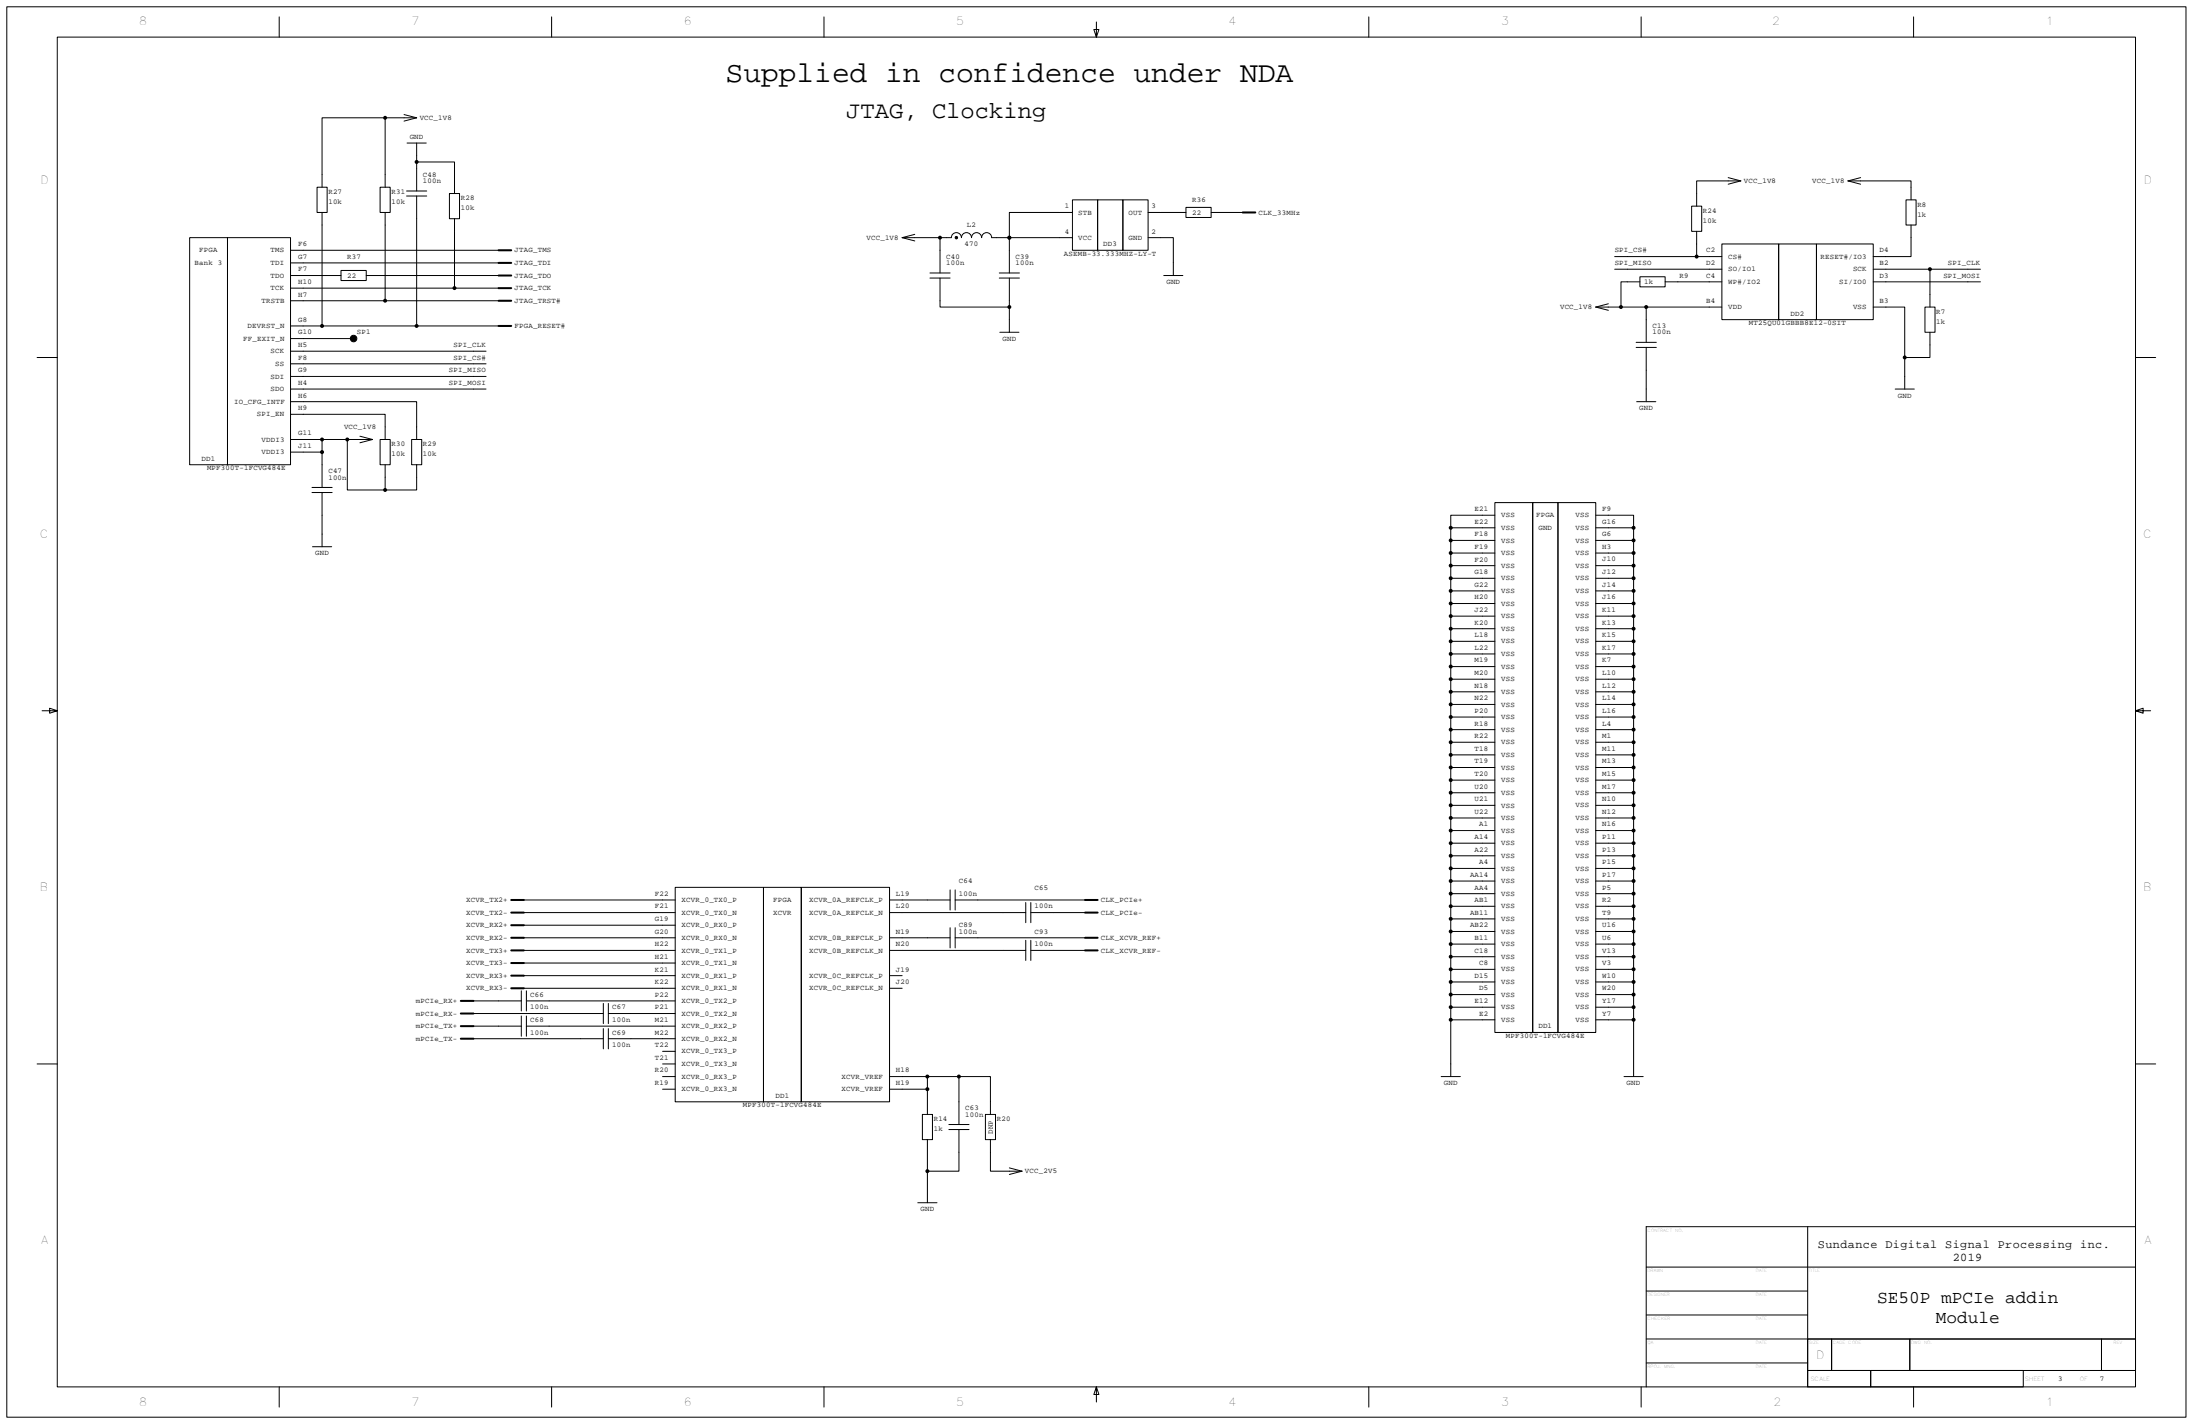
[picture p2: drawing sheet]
<svg xmlns="http://www.w3.org/2000/svg" width="864mm" height="559mm" viewBox="0 0 864 559" stroke-linecap="round" stroke-linejoin="round" font-family="sans-serif">
<g fill="none" stroke="#000" stroke-width=".39">
<path d="M2.7 2.7h855.4v553.4h-855.4zM22.5 14.6h815.8v529.6h-815.8zM109.6 6.6v8M216.5 6.6v8M323.4 6.6v8M430.4 8.6v6l-1-3h2l-1 3M537.3 6.6v8M644.2 6.6v8M751.2 6.6v8M151.2 46.2v27.3M158.6 45l5 1.2M159.8 56.1h7.5"/>
<path d="M163.6 46.2h-37.2v27.3M163.6 56.1v18.9M163.6 46.2l-5 1.3M124.5 73.5h3.9v9.9h-3.9zM149.2 73.5h4v9.9h-4zM159.6 76.9h7.9M159.6 75h7.9M163.6 63.6h14.8v12.3M163.6 76.9v51M176.4 75.9h4v9.9h-4zM421 78.4h9.9v19.8h-9.9zM430.9 78.4h9.9v19.8h-9.9z"/>
<path d="M440.8 78.4h9.9v19.8h-9.9zM678.4 69.7l4.9 1.3M683.3 71h-17.3v9.9M683.3 71l-4.9 1.3M725.4 71h24.8v7.4M725.4 71l5 1.3M730.4 69.7l-5 1.3M748.2 78.4h4v9.9h-4zM74.4 93.3h14.9v89.1h-14.9zM89.3 93.3h24.7v89.1h-24.7zM114 98.2h81.7M126.4 83.4v44.5"/>
<path d="M151.2 83.4v34.6M178.4 85.8v27.3M354.1 93.3h19.3a1.98 1.98 0 0 1 2-2 1.98 1.98 0 0 1 2 2 1.98 1.98 0 0 1 2-2 1.98 1.98 0 0 1 2 2 1.98 1.98 0 0 1 1.9-2 1.98 1.98 0 0 1 2 2M354.1 93.3l5 1.3M359.1 92l-5 1.3M369 93.3v13.8M385.3 93.3a1.97 1.97 0 0 1 2-2 1.97 1.97 0 0 1 2 2h31.7M421 83.4h-24.8v23.7M450.7 93.3h9.9v14.8M450.7 83.4h14.8M465.5 81.4h9.9v3.9h-9.9zM475.4 83.4h12.4"/>
<path d="M664 80.9h4v9.9h-4zM666 90.8v9.9M675.9 95.7h22.3v29.7h-22.3zM698.2 95.7h14.8v29.7h-14.8zM713 95.7h22.3v29.7h-22.3zM750.2 88.3v12.4h-14.9M114 108.1h19.9M133.9 106.1h9.9v4h-9.9zM195.7 108.1h-51.9M195.7 118h-81.7M195.7 103.2h-81.7M195.7 113.1h-81.7"/>
<path d="M365 109.1h8M365 107.1h8M369 109.1v11.4h27.2v-11.4M392.3 109.1h7.9M392.3 107.1h7.9M456.8 108.1h7.5M631.4 119.2l-5 1.3M633.8 100.7h42.1M633.8 105.6h42.1M643.7 108.6h9.9v4h-9.9zM643.7 110.6h-7.4v9.9M653.6 110.6h22.3"/>
<path d="M757.6 105.6v14.9M777.4 110.6h-42.1M777.4 105.6h-42.1M138.8 132.9h-24.8M190.8 137.8h-76.8M195.7 127.9h-81.7M392.5 130.4h7.5M396.2 120.5v9.9M626.4 120.5h49.5M626.4 120.5l5 1.3M642.3 136.3h7.9M642.3 134.3h7.9"/>
<path d="M646.2 120.5v13.8M646.2 136.3v21.3M735.3 120.5h12.4v32.2M755.6 120.5h4v9.9h-4zM757.6 130.4v9.9h-9.9M14.6 140.3h7.9M114 157.6h49.6v14.9M190.8 152.7h-76.8M190.8 142.8h-76.8M190.8 147.7h-76.8M642.5 157.6h7.5M743.9 152.7h7.6"/>
<path d="M838.3 140.3h7.9M114 162.6h37.2v9.9M126.4 172.5v18.8M126.4 177.4h-12.4M136.3 172.5v19.8h27.3v-9.9M141.3 171.2l4.9 1.3M146.2 172.5h-32.2M146.2 172.5l-4.9 1.3M149.2 172.5h4v9.9h-4zM161.6 172.5h3.9v9.9h-3.9zM122.5 193.3h7.9M122.5 191.3h7.9"/>
<path d="M126.4 193.3v21.2M151.2 182.4v9.9M586.8 197.2h14.9v208h-14.9zM601.7 197.2h9.9v208h-9.9zM611.6 197.2h14.8v208h-14.8zM122.7 214.5h7.5M569.5 207.1h17.3M586.8 202.2h-17.3v220.3M586.8 212.1h-17.3M586.8 217h-17.3M626.4 202.2h14.9v220.3M626.4 207.1h14.9"/>
<path d="M626.4 212.1h14.9M626.4 217h14.9M586.8 222h-17.3M586.8 226.9h-17.3M586.8 231.9h-17.3M586.8 236.8h-17.3M626.4 222h14.9M626.4 226.9h14.9M626.4 231.9h14.9M626.4 236.8h14.9M586.8 241.8h-17.3M586.8 246.7h-17.3"/>
<path d="M586.8 251.7h-17.3M586.8 256.6h-17.3M626.4 241.8h14.9M626.4 246.7h14.9M626.4 251.7h14.9M626.4 256.6h14.9M16.5 278.9h6l-3-1v2l3-1M586.8 261.6h-17.3M586.8 266.5h-17.3M586.8 271.5h-17.3M586.8 276.4h-17.3M626.4 261.6h14.9"/>
<path d="M626.4 266.5h14.9M626.4 271.5h14.9M626.4 276.4h14.9M838.3 278.9l3 1v-2l-3 1h5.9M586.8 281.4h-17.3M586.8 286.3h-17.3M586.8 291.3h-17.3M586.8 296.2h-17.3M626.4 281.4h14.9M626.4 286.3h14.9M626.4 291.3h14.9M626.4 296.2h14.9"/>
<path d="M586.8 301.2h-17.3M586.8 306.1h-17.3M586.8 311.1h-17.3M586.8 316h-17.3M626.4 301.2h14.9M626.4 306.1h14.9M626.4 311.1h14.9M626.4 316h14.9M586.8 321h-17.3M586.8 325.9h-17.3M586.8 330.9h-17.3M586.8 335.8h-17.3"/>
<path d="M626.4 321h14.9M626.4 325.9h14.9M626.4 330.9h14.9M626.4 335.8h14.9M265 348.2h34.7v84.2h-34.7zM265 353.2h-59.4M265 358.1h-59.4M299.7 348.2h14.8v84.2h-14.8zM314.5 348.2h34.7v84.2h-34.7zM373 353.2h-23.8M373 349.2v7.9M374.9 353.2h51"/>
<path d="M374.9 349.2v7.9M402.7 358.1h-53.5M402.7 354.2v7.9M404.6 358.1h21.3M404.6 354.2v7.9M586.8 340.8h-17.3M586.8 345.7h-17.3M586.8 350.7h-17.3M586.8 355.6h-17.3M626.4 340.8h14.9M626.4 345.7h14.9M626.4 350.7h14.9"/>
<path d="M626.4 355.6h14.9M265 363.1h-59.4M265 368h-59.4M265 373h-59.4M265 377.9h-59.4M373 368h-23.8M373 364v8M374.9 368h51M374.9 364v8M402.7 373h-53.5M402.7 369v7.9M404.6 373h21.3"/>
<path d="M404.6 369v7.9M586.8 360.6h-17.3M586.8 365.5h-17.3M586.8 370.5h-17.3M586.8 375.4h-17.3M626.4 360.6h14.9M626.4 365.5h14.9M626.4 370.5h14.9M626.4 375.4h14.9M204.6 392.8h-18.8M204.6 388.8v7.9M204.6 398.7v7.9"/>
<path d="M205.6 387.8h59.4M205.6 382.9h59.4M206.6 392.8h58.4M206.6 388.8v7.9M206.6 398.7v7.9M236.8 397.7h-51M236.8 393.8v7.9M238.8 397.7h26.2M238.8 393.8v7.9M349.2 382.9h4.9M349.2 387.8h4.9M586.8 380.4h-17.3"/>
<path d="M586.8 385.3h-17.3M586.8 390.3h-17.3M586.8 395.2h-17.3M626.4 380.4h14.9M626.4 385.3h14.9M626.4 390.3h14.9M626.4 395.2h14.9M14.6 417.5h7.9M204.6 402.7h-18.8M206.6 402.7h58.4M236.8 407.6h-51M236.8 403.6v8"/>
<path d="M238.8 407.6h26.2M238.8 403.6v8M260.1 417.5h4.9M260.1 412.6h4.9M586.8 400.2h-17.3M626.4 400.2h14.9M838.3 417.5h7.9M260.1 422.5h4.9M260.1 427.4h4.9M349.2 422.5h39.6v14.8M362.1 437.3h3.9v9.9h-3.9zM364 422.5v14.8"/>
<path d="M364 427.4h-14.8M376.4 422.5v18.8M386.8 437.3h4v9.9h-4zM565.7 422.5h7.6M637.5 422.5h7.5M364 447.2v24.8M372.5 443.3h7.9M372.5 441.3h7.9M376.4 443.3v16.3h-12.4M388.8 447.2v12.4h12.4M396.2 458.3l5 1.3M401.2 459.6l-5 1.3"/>
<path d="M360.3 472h7.5M646.2 497.2h192.1M709.6 481.4v62.8M838.3 481.4h-192.1v62.8M646.2 506.6h63.4M646.2 516h63.4M646.2 534.8h63.4M646.2 525.4h192.1M709.6 525.4h9.4v12.4h-9.4zM709.6 537.8h24.7v6.4h-24.7zM709.6 537.8h128.7M719 525.4h30.7v12.4h-30.7z"/>
<path d="M734.3 537.8h59.9v6.4h-59.9zM749.7 525.4h75.2v12.4h-75.2zM824.9 525.4h13.4v12.4h-13.4zM109.6 544.2v8M216.5 544.2v8M323.4 544.2v8M430.4 544.2l1 3h-2l1-3v6M537.3 544.2v8M644.2 544.2v8M751.2 544.2v8"/>
</g>
<g fill="#000" stroke="#000" stroke-width=".39">
<circle cx="375.4" cy="93.3" r=".48"/>
<circle cx="138.8" cy="132.8" r="1.28"/>
</g>
<g fill="none" stroke="#000" stroke-width=".79">
<path d="M195.7 98.2h5M487.8 83.4h5M195.7 118h5M195.7 108.1h5M195.7 103.2h5M195.7 113.1h5M195.7 127.9h5M200.7 353.2h4.9M200.7 358.1h4.9M425.9 353.2h5M425.9 358.1h5M200.7 368h4.9"/>
<path d="M200.7 373h4.9M200.7 363.1h4.9M200.7 377.9h4.9M425.9 368h5M425.9 373h5M180.9 392.8h4.9M180.9 397.7h4.9M200.7 387.8h4.9M200.7 382.9h4.9M180.9 402.7h4.9M180.9 407.6h4.9"/>
<circle cx="151.2" cy="46.2" r=".38"/>
<circle cx="163.5" cy="63.6" r=".39"/>
<circle cx="369" cy="93.3" r=".39"/>
<circle cx="396.2" cy="93.3" r=".38"/>
<circle cx="151.2" cy="118" r=".38"/>
<circle cx="178.4" cy="113" r=".39"/>
<circle cx="666" cy="100.7" r=".39"/>
<circle cx="757.6" cy="105.6" r=".39"/>
<circle cx="126.4" cy="127.9" r=".39"/>
<circle cx="163.5" cy="127.9" r=".39"/>
<circle cx="396.2" cy="120.5" r=".38"/>
<circle cx="636.3" cy="120.5" r=".39"/>
<circle cx="646.2" cy="120.5" r=".39"/>
<circle cx="747.7" cy="140.3" r=".39"/>
<circle cx="126.4" cy="177.4" r=".39"/>
<circle cx="126.4" cy="172.5" r=".39"/>
<circle cx="136.3" cy="172.5" r=".39"/>
<circle cx="151.2" cy="192.3" r=".39"/>
<circle cx="569.5" cy="217" r=".39"/>
<circle cx="569.5" cy="212.1" r=".39"/>
<circle cx="569.5" cy="207.1" r=".39"/>
<circle cx="641.3" cy="217" r=".39"/>
<circle cx="641.3" cy="212.1" r=".39"/>
<circle cx="641.3" cy="207.1" r=".39"/>
<circle cx="569.5" cy="222" r=".39"/>
<circle cx="569.5" cy="231.9" r=".39"/>
<circle cx="569.5" cy="226.9" r=".39"/>
<circle cx="569.5" cy="236.8" r=".39"/>
<circle cx="641.3" cy="222" r=".39"/>
<circle cx="641.3" cy="231.9" r=".39"/>
<circle cx="641.3" cy="226.9" r=".39"/>
<circle cx="641.3" cy="236.8" r=".39"/>
<circle cx="569.5" cy="256.6" r=".39"/>
<circle cx="569.5" cy="251.7" r=".39"/>
<circle cx="569.5" cy="241.8" r=".39"/>
<circle cx="569.5" cy="246.7" r=".39"/>
<circle cx="641.3" cy="256.6" r=".39"/>
<circle cx="641.3" cy="241.8" r=".39"/>
<circle cx="641.3" cy="246.7" r=".39"/>
<circle cx="641.3" cy="251.7" r=".39"/>
<circle cx="569.5" cy="266.5" r=".39"/>
<circle cx="569.5" cy="271.5" r=".39"/>
<circle cx="569.5" cy="261.6" r=".39"/>
<circle cx="569.5" cy="276.4" r=".39"/>
<circle cx="641.3" cy="271.5" r=".39"/>
<circle cx="641.3" cy="266.5" r=".39"/>
<circle cx="641.3" cy="261.6" r=".39"/>
<circle cx="641.3" cy="276.4" r=".39"/>
<circle cx="569.5" cy="286.3" r=".39"/>
<circle cx="569.5" cy="296.2" r=".39"/>
<circle cx="569.5" cy="291.3" r=".39"/>
<circle cx="569.5" cy="281.4" r=".39"/>
<circle cx="641.3" cy="281.4" r=".39"/>
<circle cx="641.3" cy="286.3" r=".39"/>
<circle cx="641.3" cy="296.2" r=".39"/>
<circle cx="641.3" cy="291.3" r=".39"/>
<circle cx="569.5" cy="301.2" r=".39"/>
<circle cx="569.5" cy="311.1" r=".39"/>
<circle cx="569.5" cy="306.1" r=".39"/>
<circle cx="569.5" cy="316" r=".39"/>
<circle cx="641.3" cy="301.2" r=".39"/>
<circle cx="641.3" cy="306.1" r=".39"/>
<circle cx="641.3" cy="311.1" r=".39"/>
<circle cx="641.3" cy="316" r=".39"/>
<circle cx="569.5" cy="335.8" r=".39"/>
<circle cx="569.5" cy="330.9" r=".39"/>
<circle cx="569.5" cy="325.9" r=".39"/>
<circle cx="569.5" cy="321" r=".39"/>
<circle cx="641.3" cy="335.8" r=".39"/>
<circle cx="641.3" cy="325.9" r=".39"/>
<circle cx="641.3" cy="321" r=".39"/>
<circle cx="641.3" cy="330.9" r=".39"/>
<circle cx="569.5" cy="350.7" r=".39"/>
<circle cx="569.5" cy="345.7" r=".39"/>
<circle cx="569.5" cy="340.8" r=".39"/>
<circle cx="569.5" cy="355.6" r=".39"/>
<circle cx="641.3" cy="345.7" r=".39"/>
<circle cx="641.3" cy="350.7" r=".39"/>
<circle cx="641.3" cy="340.8" r=".39"/>
<circle cx="641.3" cy="355.6" r=".39"/>
<circle cx="569.5" cy="360.6" r=".39"/>
<circle cx="569.5" cy="370.5" r=".39"/>
<circle cx="569.5" cy="365.5" r=".39"/>
<circle cx="569.5" cy="375.4" r=".39"/>
<circle cx="641.3" cy="370.5" r=".39"/>
<circle cx="641.3" cy="375.4" r=".39"/>
<circle cx="641.3" cy="360.6" r=".39"/>
<circle cx="641.3" cy="365.5" r=".39"/>
<circle cx="569.5" cy="380.4" r=".39"/>
<circle cx="569.5" cy="390.3" r=".39"/>
<circle cx="569.5" cy="385.3" r=".39"/>
<circle cx="569.5" cy="395.2" r=".39"/>
<circle cx="641.3" cy="390.3" r=".39"/>
<circle cx="641.3" cy="380.4" r=".39"/>
<circle cx="641.3" cy="385.3" r=".39"/>
<circle cx="641.3" cy="395.2" r=".39"/>
<circle cx="569.5" cy="400.2" r=".39"/>
<circle cx="641.3" cy="400.2" r=".39"/>
<circle cx="364" cy="427.4" r=".39"/>
<circle cx="364" cy="422.5" r=".39"/>
<circle cx="376.4" cy="422.5" r=".39"/>
<circle cx="364" cy="459.6" r=".39"/>
</g>
<text font-size="11.6" x="284.8" y="32">Supplied in confidence under NDA</text>
<text font-size="9.4" x="332.2" y="46.4">JTAG, Clocking</text>
<g font-size="7">
<text x="736.8" y="511.3">SE50P mPCIe addin</text>
<text x="759.9" y="519.2">Module</text>
</g>
<g font-size="4.6">
<text x="713.6" y="489.7">Sundance Digital Signal Processing inc.</text>
<text x="766.6" y="495">2019</text>
</g>
<g font-size="4.4">
<text x="54.6" y="10">8</text>
<text x="161.5" y="10">7</text>
<text x="268.4" y="10">6</text>
<text x="375.4" y="10">5</text>
<text x="482.3" y="10">4</text>
<text x="589.2" y="10">3</text>
<text x="695.6" y="10">2</text>
<text x="803.1" y="10">1</text>
<text x="15.9" y="72.4">D</text>
<text x="841.6" y="72.4">D</text>
<text x="15.6" y="211">C</text>
<text x="841.3" y="211">C</text>
<text x="15.6" y="349.6">B</text>
<text x="841.3" y="349.6">B</text>
<text x="16.1" y="488.2">A</text>
<text x="841.8" y="488.2">A</text>
<text x="712.9" y="533.3">D</text>
<text x="54.6" y="551.6">8</text>
<text x="161.5" y="551.6">7</text>
<text x="268.4" y="551.6">6</text>
<text x="375.4" y="551.6">5</text>
<text x="482.3" y="551.6">4</text>
<text x="589.2" y="551.6">3</text>
<text x="696.2" y="551.6">2</text>
<text x="803.1" y="551.6">1</text>
</g>
<g font-size="2.9">
<text x="164.7" y="47.1">VCC_1V8</text>
<text x="160.8" y="54.5">GND</text>
<text x="166" y="71.8">100n</text>
<text x="166" y="69.4">C48</text>
<text x="684.5" y="71.8">VCC_1V8</text>
<text x="711.4" y="71.8">VCC_1V8</text>
<text x="128.9" y="76.1">R27</text>
<text x="153.6" y="76.1">R31</text>
<text x="128.9" y="80.1">10k</text>
<text x="153.6" y="80.1">10k</text>
<text x="180.9" y="82.5">10k</text>
<text x="180.9" y="78.6">R28</text>
<text x="418" y="81.7">1</text>
<text x="452" y="81.7">3</text>
<text x="468" y="79.3">R36</text>
<text x="668.5" y="83.5">R24</text>
<text x="752.6" y="81">R8</text>
<text x="379.6" y="89.2">L2</text>
<text x="423.2" y="84.2">STB</text>
<text x="443" y="84.2">OUT</text>
<text x="468" y="84.2">22</text>
<text x="494.1" y="84.2">CLK_33MHz</text>
<text x="668.5" y="87.5">10k</text>
<text x="752.6" y="85">1k</text>
<text x="340.1" y="94.1">VCC_1V8</text>
<text x="418" y="91.6">4</text>
<text x="423.2" y="94.1">VCC</text>
<text x="443" y="94.1">GND</text>
<text x="452" y="91.6">2</text>
<text x="78.2" y="99.1">FPGA</text>
<text x="106.2" y="99.1">TMS</text>
<text x="117" y="96.6">F6</text>
<text x="117" y="101.5">G7</text>
<text x="136.3" y="101.5">R37</text>
<text x="202" y="99.1">JTAG_TMS</text>
<text x="371.5" y="101.5">C40</text>
<text x="378.7" y="96.6">470</text>
<text x="398.7" y="101.5">C39</text>
<text x="417.6" y="100.4">ASEMB-33.333MHZ-LY-T</text>
<text x="433.1" y="96.6">DD3</text>
<text x="633.8" y="99.1">SPI_CS#</text>
<text x="669.8" y="99.1">C2</text>
<text x="678.4" y="101.5">CS#</text>
<text x="714.7" y="101.5">RESET#/IO3</text>
<text x="737.8" y="99.1">D4</text>
<text x="76.4" y="104">Bank 3</text>
<text x="106.2" y="104">TDI</text>
<text x="117" y="106.5">F7</text>
<text x="202" y="104">JTAG_TDI</text>
<text x="371.5" y="104">100n</text>
<text x="398.7" y="104">100n</text>
<text x="633.8" y="104">SPI_MISO</text>
<text x="669.8" y="104">D2</text>
<text x="678.4" y="106.5">SO/IO1</text>
<text x="727.4" y="106.5">SCK</text>
<text x="737.8" y="104">B2</text>
<text x="764.7" y="104">SPI_CLK</text>
<text x="106.2" y="109">TDO</text>
<text x="106.2" y="113.9">TCK</text>
<text x="117" y="111.4">H10</text>
<text x="136.3" y="109">22</text>
<text x="202" y="109">JTAG_TDO</text>
<text x="202" y="113.9">JTAG_TCK</text>
<text x="457.9" y="111.4">GND</text>
<text x="645.4" y="111.4">1k</text>
<text x="659.3" y="109">R9</text>
<text x="669.8" y="109">C4</text>
<text x="678.4" y="111.4">WP#/IO2</text>
<text x="721.9" y="111.4">SI/IO0</text>
<text x="737.8" y="109">D3</text>
<text x="762.8" y="109">SPI_MOSI</text>
<text x="102.7" y="118.9">TRSTB</text>
<text x="117" y="116.4">H7</text>
<text x="202" y="118.9">JTAG_TRST#</text>
<text x="669.8" y="118.9">B4</text>
<text x="737.8" y="118.9">B3</text>
<text x="612.4" y="121.3">VCC_1V8</text>
<text x="678.4" y="121.3">VDD</text>
<text x="702.9" y="123.8">DD2</text>
<text x="727.4" y="121.3">VSS</text>
<text x="760.1" y="123.1">R7</text>
<text x="97.2" y="128.8">DEVRST_N</text>
<text x="117" y="131.3">G10</text>
<text x="117" y="126.3">G8</text>
<text x="140.1" y="131.3">SP1</text>
<text x="202" y="128.8">FPGA_RESET#</text>
<text x="648.7" y="131.3">100n</text>
<text x="648.7" y="128.8">C13</text>
<text x="686.5" y="127.6">MT25QU01GBBB8E12-0SIT</text>
<text x="760.1" y="127.1">1k</text>
<text x="95.4" y="133.7">FF_EXIT_N</text>
<text x="117" y="136.2">H5</text>
<text x="178.1" y="136.2">SPI_CLK</text>
<text x="393.5" y="133.7">GND</text>
<text x="106.2" y="138.7">SCK</text>
<text x="108" y="143.6">SS</text>
<text x="117" y="141.1">F8</text>
<text x="178.1" y="141.1">SPI_CS#</text>
<text x="106.2" y="148.6">SDI</text>
<text x="117" y="146.1">G9</text>
<text x="176.2" y="146.1">SPI_MISO</text>
<text x="106.2" y="153.5">SDO</text>
<text x="117" y="151">H4</text>
<text x="117" y="156">H6</text>
<text x="176.2" y="151">SPI_MOSI</text>
<text x="745" y="156">GND</text>
<text x="91.9" y="158.5">IO_CFG_INTF</text>
<text x="117" y="161">H9</text>
<text x="643.5" y="161">GND</text>
<text x="100.8" y="163.4">SPI_EN</text>
<text x="102.7" y="173.3">VDDI3</text>
<text x="117" y="170.9">G11</text>
<text x="135" y="168.4">VCC_1V8</text>
<text x="102.7" y="178.3">VDDI3</text>
<text x="117" y="175.8">J11</text>
<text x="153.6" y="179.1">10k</text>
<text x="153.6" y="175.1">R30</text>
<text x="166" y="179.1">10k</text>
<text x="166" y="175.1">R29</text>
<text x="79.1" y="180.7">DD1</text>
<text x="81.3" y="184.5">MPF300T-1FCVG484E</text>
<text x="128.9" y="185.7">C47</text>
<text x="128.9" y="188.2">100n</text>
<text x="578.9" y="200.6">E21</text>
<text x="589.3" y="203">VSS</text>
<text x="603" y="203">FPGA</text>
<text x="618.5" y="203">VSS</text>
<text x="628.9" y="200.6">F9</text>
<text x="578.9" y="205.5">E22</text>
<text x="589.3" y="208">VSS</text>
<text x="603.9" y="208">GND</text>
<text x="618.5" y="208">VSS</text>
<text x="628.9" y="205.5">G16</text>
<text x="578.9" y="210.5">F18</text>
<text x="578.9" y="215.4">F19</text>
<text x="589.3" y="212.9">VSS</text>
<text x="618.5" y="212.9">VSS</text>
<text x="628.9" y="210.5">G6</text>
<text x="628.9" y="215.4">H3</text>
<text x="123.7" y="217.9">GND</text>
<text x="578.9" y="220.3">F20</text>
<text x="589.3" y="217.9">VSS</text>
<text x="618.5" y="217.9">VSS</text>
<text x="628.9" y="220.3">J10</text>
<text x="578.9" y="225.3">G18</text>
<text x="589.3" y="222.8">VSS</text>
<text x="589.3" y="227.8">VSS</text>
<text x="618.5" y="222.8">VSS</text>
<text x="618.5" y="227.8">VSS</text>
<text x="628.9" y="225.3">J12</text>
<text x="578.9" y="230.3">G22</text>
<text x="589.3" y="232.7">VSS</text>
<text x="618.5" y="232.7">VSS</text>
<text x="628.9" y="230.2">J14</text>
<text x="578.9" y="235.2">H20</text>
<text x="589.3" y="237.7">VSS</text>
<text x="618.5" y="237.7">VSS</text>
<text x="628.9" y="235.2">J16</text>
<text x="578.9" y="240.2">J22</text>
<text x="578.9" y="245.1">K20</text>
<text x="589.3" y="242.6">VSS</text>
<text x="618.5" y="242.6">VSS</text>
<text x="628.9" y="240.2">K11</text>
<text x="628.9" y="245.1">K13</text>
<text x="578.9" y="250.1">L18</text>
<text x="589.3" y="247.6">VSS</text>
<text x="618.5" y="247.6">VSS</text>
<text x="628.9" y="250.1">K15</text>
<text x="578.9" y="255">L22</text>
<text x="589.3" y="252.5">VSS</text>
<text x="589.3" y="257.5">VSS</text>
<text x="618.5" y="252.5">VSS</text>
<text x="618.5" y="257.5">VSS</text>
<text x="628.9" y="255">K17</text>
<text x="578.9" y="259.9">M19</text>
<text x="589.3" y="262.4">VSS</text>
<text x="618.5" y="262.4">VSS</text>
<text x="628.9" y="259.9">K7</text>
<text x="578.9" y="264.9">M20</text>
<text x="578.9" y="269.9">N18</text>
<text x="589.3" y="267.4">VSS</text>
<text x="618.5" y="267.4">VSS</text>
<text x="628.9" y="264.9">L10</text>
<text x="628.9" y="269.8">L12</text>
<text x="578.9" y="274.8">N22</text>
<text x="589.3" y="272.3">VSS</text>
<text x="618.5" y="272.3">VSS</text>
<text x="628.9" y="274.8">L14</text>
<text x="578.9" y="279.8">P20</text>
<text x="589.3" y="277.3">VSS</text>
<text x="618.5" y="277.3">VSS</text>
<text x="628.9" y="279.8">L16</text>
<text x="578.9" y="284.7">R18</text>
<text x="589.3" y="282.2">VSS</text>
<text x="589.3" y="287.2">VSS</text>
<text x="618.5" y="282.2">VSS</text>
<text x="618.5" y="287.2">VSS</text>
<text x="628.9" y="284.7">L4</text>
<text x="578.9" y="289.7">R22</text>
<text x="589.3" y="292.1">VSS</text>
<text x="618.5" y="292.1">VSS</text>
<text x="628.9" y="289.7">M1</text>
<text x="578.9" y="294.6">T18</text>
<text x="578.9" y="299.5">T19</text>
<text x="589.3" y="297.1">VSS</text>
<text x="618.5" y="297.1">VSS</text>
<text x="628.9" y="294.6">M11</text>
<text x="628.9" y="299.5">M13</text>
<text x="578.9" y="304.5">T20</text>
<text x="589.3" y="302">VSS</text>
<text x="618.5" y="302">VSS</text>
<text x="628.9" y="304.5">M15</text>
<text x="578.9" y="309.5">U20</text>
<text x="589.3" y="307">VSS</text>
<text x="589.3" y="311.9">VSS</text>
<text x="618.5" y="307">VSS</text>
<text x="618.5" y="311.9">VSS</text>
<text x="628.9" y="309.5">M17</text>
<text x="578.9" y="314.4">U21</text>
<text x="589.3" y="316.9">VSS</text>
<text x="618.5" y="316.9">VSS</text>
<text x="628.9" y="314.4">N10</text>
<text x="578.9" y="319.4">U22</text>
<text x="589.3" y="321.8">VSS</text>
<text x="618.5" y="321.8">VSS</text>
<text x="628.9" y="319.4">N12</text>
<text x="578.9" y="329.3">A14</text>
<text x="580.7" y="324.3">A1</text>
<text x="589.3" y="326.8">VSS</text>
<text x="618.5" y="326.8">VSS</text>
<text x="628.9" y="324.3">N16</text>
<text x="628.9" y="329.3">P11</text>
<text x="578.9" y="334.2">A22</text>
<text x="589.3" y="331.7">VSS</text>
<text x="618.5" y="331.7">VSS</text>
<text x="628.9" y="334.2">P13</text>
<text x="580.7" y="339.2">A4</text>
<text x="589.3" y="336.7">VSS</text>
<text x="589.3" y="341.6">VSS</text>
<text x="618.5" y="336.7">VSS</text>
<text x="618.5" y="341.6">VSS</text>
<text x="628.9" y="339.1">P15</text>
<text x="376.4" y="346.6">C64</text>
<text x="577" y="344.1">AA14</text>
<text x="589.3" y="346.6">VSS</text>
<text x="618.5" y="346.6">VSS</text>
<text x="628.9" y="344.1">P17</text>
<text x="257.1" y="351.5">F22</text>
<text x="351.7" y="351.5">L19</text>
<text x="376.4" y="351.5">100n</text>
<text x="406.1" y="349.1">C65</text>
<text x="578.9" y="349.1">AA4</text>
<text x="589.3" y="351.5">VSS</text>
<text x="618.5" y="351.5">VSS</text>
<text x="628.9" y="349.1">P5</text>
<text x="183" y="359">XCVR_TX2-</text>
<text x="183" y="354">XCVR_TX2+</text>
<text x="257.1" y="356.5">F21</text>
<text x="267.5" y="354">XCVR_0_TX0_P</text>
<text x="267.5" y="359">XCVR_0_TX0_N</text>
<text x="303.5" y="354">FPGA</text>
<text x="303.5" y="359">XCVR</text>
<text x="317.6" y="354">XCVR_0A_REFCLK_P</text>
<text x="317.6" y="359">XCVR_0A_REFCLK_N</text>
<text x="351.7" y="356.5">L20</text>
<text x="406.1" y="356.5">100n</text>
<text x="432.2" y="354">CLK_PCIe+</text>
<text x="432.2" y="359">CLK_PCIe-</text>
<text x="577" y="359">AB11</text>
<text x="578.9" y="354">AB1</text>
<text x="589.3" y="356.5">VSS</text>
<text x="618.5" y="356.5">VSS</text>
<text x="628.9" y="354">R2</text>
<text x="628.9" y="359">T9</text>
<text x="183" y="363.9">XCVR_RX2+</text>
<text x="257.1" y="361.4">G19</text>
<text x="267.5" y="363.9">XCVR_0_RX0_P</text>
<text x="376.4" y="363.9">C89</text>
<text x="577" y="363.9">AB22</text>
<text x="589.3" y="361.4">VSS</text>
<text x="618.5" y="361.4">VSS</text>
<text x="628.9" y="363.9">U16</text>
<text x="183" y="368.9">XCVR_RX2-</text>
<text x="257.1" y="366.4">G20</text>
<text x="257.1" y="371.3">H22</text>
<text x="267.5" y="368.9">XCVR_0_RX0_N</text>
<text x="317.6" y="368.9">XCVR_0B_REFCLK_P</text>
<text x="351.7" y="371.3">N20</text>
<text x="351.7" y="366.4">N19</text>
<text x="376.4" y="366.4">100n</text>
<text x="406.1" y="366.4">C93</text>
<text x="406.1" y="371.3">100n</text>
<text x="432.2" y="368.9">CLK_XCVR_REF+</text>
<text x="578.9" y="368.9">B11</text>
<text x="589.3" y="366.4">VSS</text>
<text x="589.3" y="371.3">VSS</text>
<text x="618.5" y="366.4">VSS</text>
<text x="618.5" y="371.3">VSS</text>
<text x="628.9" y="368.9">U6</text>
<text x="183" y="373.8">XCVR_TX3+</text>
<text x="257.1" y="376.3">H21</text>
<text x="267.5" y="373.8">XCVR_0_TX1_P</text>
<text x="317.6" y="373.8">XCVR_0B_REFCLK_N</text>
<text x="432.2" y="373.8">CLK_XCVR_REF-</text>
<text x="578.9" y="373.8">C18</text>
<text x="589.3" y="376.3">VSS</text>
<text x="618.5" y="376.3">VSS</text>
<text x="628.9" y="373.8">V13</text>
<text x="183" y="378.8">XCVR_TX3-</text>
<text x="183" y="383.7">XCVR_RX3+</text>
<text x="257.1" y="381.2">K21</text>
<text x="267.5" y="378.8">XCVR_0_TX1_N</text>
<text x="267.5" y="383.7">XCVR_0_RX1_P</text>
<text x="317.6" y="383.7">XCVR_0C_REFCLK_P</text>
<text x="351.7" y="381.2">J19</text>
<text x="578.9" y="383.7">D15</text>
<text x="580.7" y="378.8">C8</text>
<text x="589.3" y="381.2">VSS</text>
<text x="618.5" y="381.2">VSS</text>
<text x="628.9" y="378.8">V3</text>
<text x="628.9" y="383.7">W10</text>
<text x="183" y="388.7">XCVR_RX3-</text>
<text x="257.1" y="386.2">K22</text>
<text x="267.5" y="388.7">XCVR_0_RX1_N</text>
<text x="317.6" y="388.7">XCVR_0C_REFCLK_N</text>
<text x="351.7" y="386.2">J20</text>
<text x="580.7" y="388.7">D5</text>
<text x="589.3" y="386.2">VSS</text>
<text x="618.5" y="386.2">VSS</text>
<text x="628.9" y="388.7">W20</text>
<text x="163.2" y="393.6">mPCIe_RX+</text>
<text x="208.1" y="391.1">C66</text>
<text x="257.1" y="391.1">P22</text>
<text x="267.5" y="393.6">XCVR_0_TX2_P</text>
<text x="578.9" y="393.6">E12</text>
<text x="589.3" y="391.1">VSS</text>
<text x="618.5" y="391.1">VSS</text>
<text x="628.9" y="393.6">Y17</text>
<text x="163.2" y="398.6">mPCIe_RX-</text>
<text x="208.1" y="396.1">100n</text>
<text x="208.1" y="401">C68</text>
<text x="240.3" y="401">100n</text>
<text x="240.3" y="396.1">C67</text>
<text x="257.1" y="401">M21</text>
<text x="257.1" y="396.1">P21</text>
<text x="267.5" y="398.6">XCVR_0_TX2_N</text>
<text x="580.7" y="398.6">E2</text>
<text x="589.3" y="396.1">VSS</text>
<text x="589.3" y="401">VSS</text>
<text x="618.5" y="396.1">VSS</text>
<text x="618.5" y="401">VSS</text>
<text x="628.9" y="398.6">Y7</text>
<text x="163.2" y="403.5">mPCIe_TX+</text>
<text x="208.1" y="406">100n</text>
<text x="240.3" y="406">C69</text>
<text x="257.1" y="406">M22</text>
<text x="267.5" y="403.5">XCVR_0_RX2_P</text>
<text x="591.1" y="407.3">MPF300T-1FCVG484E</text>
<text x="603.9" y="403.5">DD1</text>
<text x="163.2" y="408.5">mPCIe_TX-</text>
<text x="240.3" y="411">100n</text>
<text x="257.1" y="411">T22</text>
<text x="267.5" y="408.5">XCVR_0_RX2_N</text>
<text x="267.5" y="413.4">XCVR_0_TX3_P</text>
<text x="257.1" y="415.9">T21</text>
<text x="267.5" y="418.4">XCVR_0_TX3_N</text>
<text x="257.1" y="425.8">R19</text>
<text x="257.1" y="420.8">R20</text>
<text x="267.5" y="423.3">XCVR_0_RX3_P</text>
<text x="330.3" y="423.3">XCVR_VREF</text>
<text x="351.7" y="420.8">H18</text>
<text x="351.7" y="425.8">H19</text>
<text x="566.8" y="425.8">GND</text>
<text x="638.5" y="425.8">GND</text>
<text x="267.5" y="428.3">XCVR_0_RX3_N</text>
<text x="304.4" y="430.7">DD1</text>
<text x="330.3" y="428.3">XCVR_VREF</text>
<text x="291.7" y="434.5">MPF300T-1FCVG484E</text>
<text x="378.9" y="435.7">C63</text>
<text x="366.5" y="443.9">1k</text>
<text x="366.5" y="439.9">R14</text>
<text x="378.9" y="438.2">100n</text>
<text x="391.3" y="439.9">R20</text>
<text x="389.7" y="444.9" transform="rotate(-90 389.7 444.9)">DNP</text>
<text x="402.4" y="460.4">VCC_2V5</text>
<text x="361.3" y="475.3">GND</text>
<text x="807.9" y="542.1">3</text>
<text x="824.3" y="542.1">7</text>
</g>
<text font-size="2.2" x="710.7" y="542.1">SCALE</text>
<g font-size="1.6">
<text x="646.7" y="483.4">CONTRACT</text>
<text x="657.6" y="483.4">NO.</text>
<text x="646.7" y="499.3">DRAWN</text>
<text x="689.3" y="499.3">DATE</text>
<text x="710.1" y="499.3">TITLE</text>
<text x="646.7" y="508.7">DESIGNER</text>
<text x="689.3" y="508.7">DATE</text>
<text x="646.7" y="518.1">CHECKER</text>
<text x="689.3" y="518.1">DATE</text>
<text x="646.7" y="527.5">QA</text>
<text x="689.3" y="527.5">DATE</text>
<text x="710.1" y="527.5">SIZE</text>
<text x="719.5" y="527.5">CAGE</text>
<text x="725.6" y="527.5">CODE</text>
<text x="750.2" y="527.5">DWG</text>
<text x="755.3" y="527.5">NO.</text>
<text x="829.7" y="527.5">REV</text>
<text x="646.7" y="536.9">RPOJ.</text>
<text x="653.2" y="536.9">MNG.</text>
<text x="689.3" y="536.9">DATE</text>
</g>
</svg>
